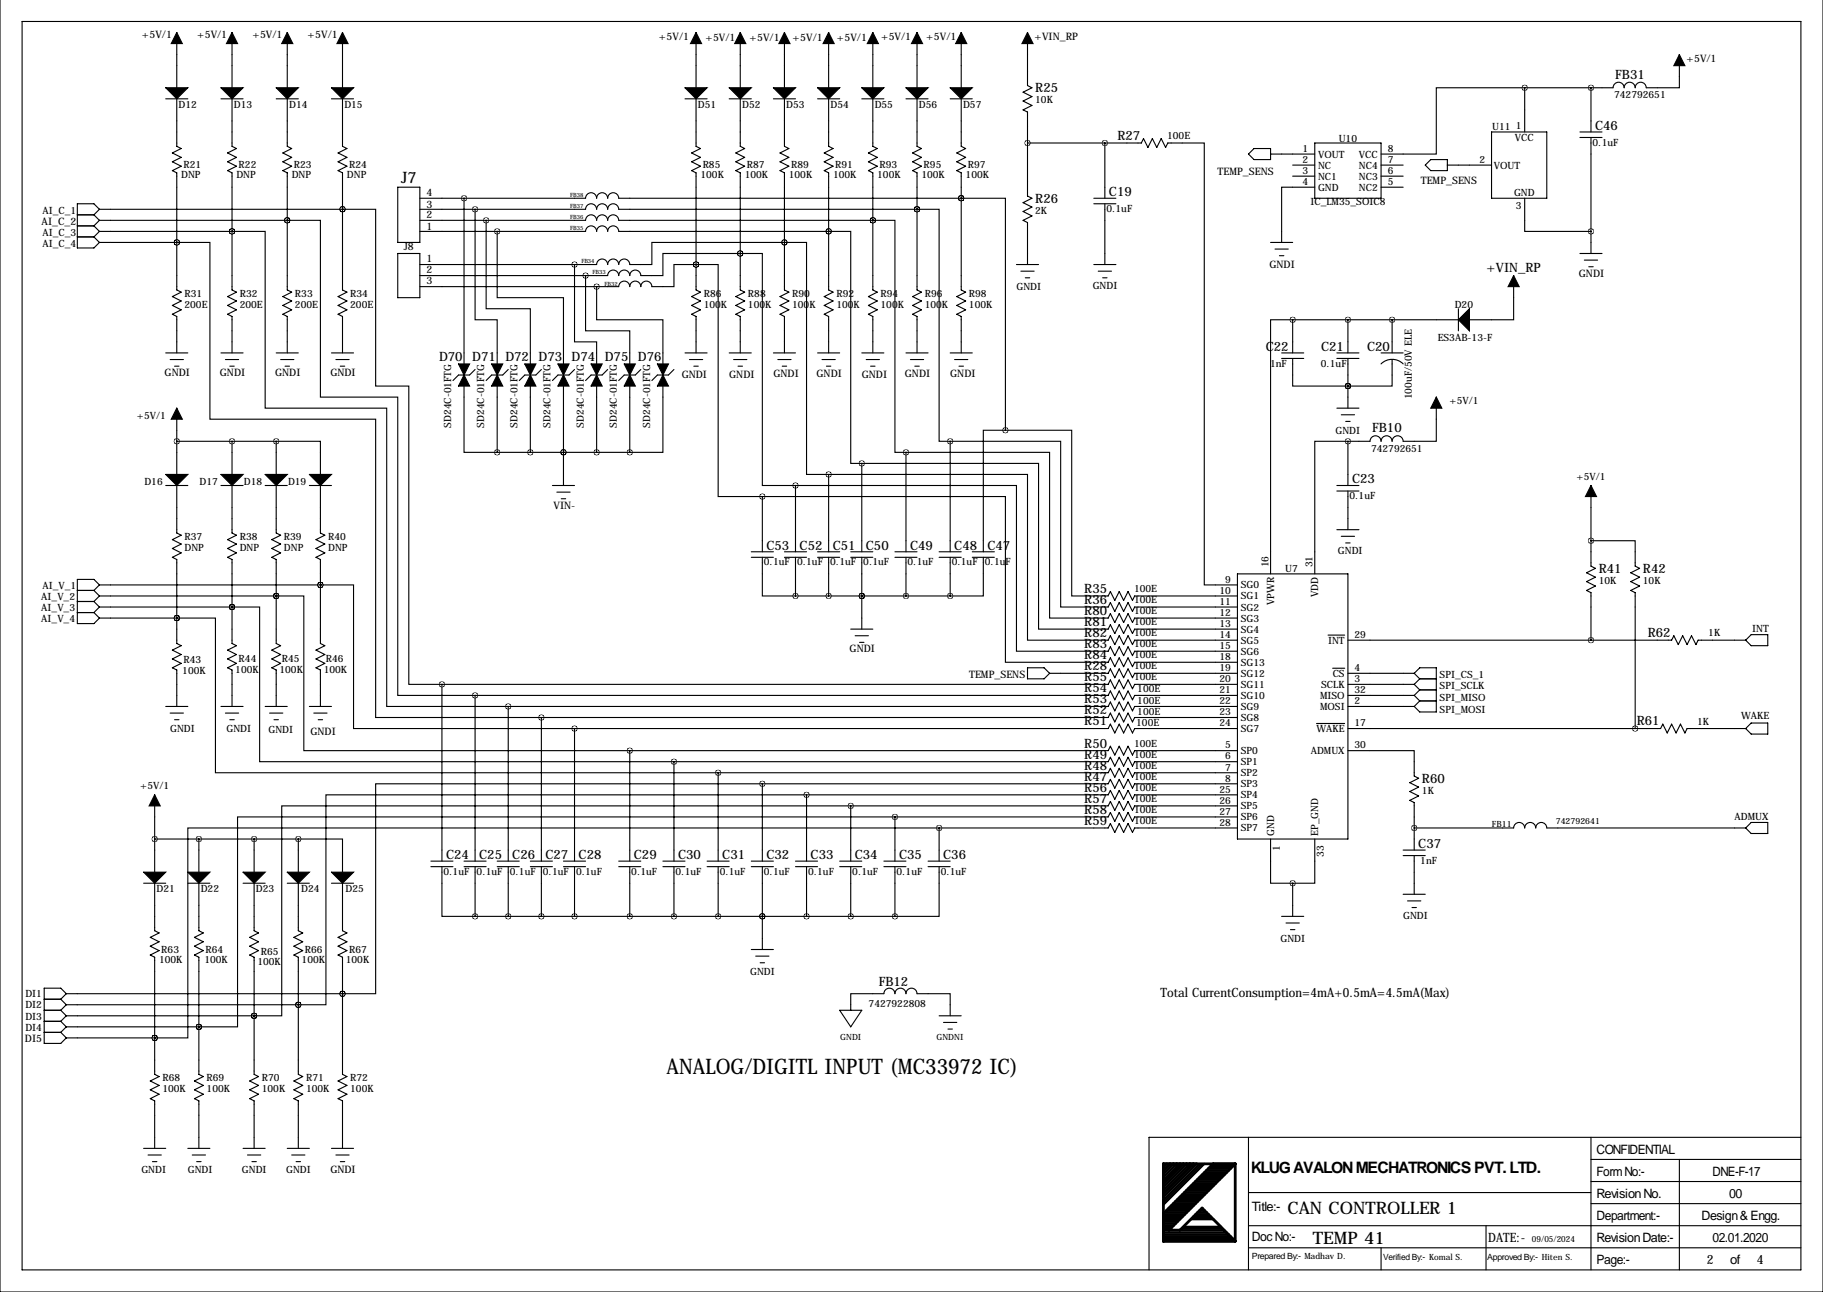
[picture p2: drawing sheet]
<svg xmlns="http://www.w3.org/2000/svg" width="419mm" height="297mm" viewBox="0 0 419 297" stroke-linecap="round" stroke-linejoin="round" font-family="sans-serif">
<path d="M275.8 267.6l-8.3 8.4M276.4 267.6l-8.9 8.9M276.9 267.6l-9.4 9.4M267.5 283.3h14.4M271.3 282.8h10.1v.3M271.8 282.3h9.1M273.8 280.3h5.1l1.8 1.8h-8.7" fill="none" stroke="#000" stroke-width=".51"/>
<g fill="none" stroke="#000" stroke-width=".63">
<path d="M267.5 279.3h4.8M267.5 279.8h4.3M267.7 278.8h5.1M268.2 278.2h5.1M268.2 267.6l-.7 .7M268.7 277.7h5.1M269.2 267.8l-.2-.2-1.5 1.5M269.2 277.2h5.1M269.7 276.7h5.1M270 267.8l-.3-.2-2.2 2.3M270.3 276.2h5M270.8 267.8l-.3-.2-3 3"/>
<path d="M270.8 275.7h5M271.3 275.2h5.1M271.5 268.1l-.2-.5-3.8 3.8M271.8 274.7h5.1M272 267.8v-.2l-4.5 4.5M272.3 274.2h5.1M272.8 273.7h5.1M273 268.1l-.2-.5-5.3 5.3M273.3 273.2h5.1M273.8 272.7h5.1M274.1 268.1l-.5-.5-6.1 6.1M274.3 267.8v-.2l-6.8 6.8"/>
<path d="M274.3 272.1h5.1M274.3 279.8h4.1M274.8 271.6h4.9M274.8 279.3h3.1M275.1 267.6l-7.6 7.6M275.3 278.8h2.1M275.3 271.1h5.1M275.8 278.2h1.1M275.8 270.6h5.1M276.4 270.1h5M276.9 269.6h5M277.4 269.1h5"/>
<path d="M277.9 268.6h5.1M278.4 268.1h5.1M278.9 267.6l-11.4 11.4M284 267.6h-16.5v17.8h16.5M284 267.6v17.8M284 267.6l-15.3 15.2M267.5 280.3h3.8M267.5 280.8h3.3M267.5 281.3h2.8M267.5 281.8h2.2M267.5 282.3h1.7M267.5 282.8h3.8l5.1-5.1 7.6 7.7"/>
<path d="M267.5 284.8h16M267.5 284.3h15.5M267.5 283.8h14.9"/>
</g>
<g fill="none" stroke="#000" stroke-width=".25">
<path d="M0 -.1v297.1h419.1v-297.1M5.1 4.9h408.9v287.1h-408.9zM40.6 7.5v12.7M53.3 7.5v12.7M66 7.5v12.7M78.7 7.5v12.7M160 7.5v12.7M170.2 7.5v12.7M180.3 7.5v12.7M190.5 7.5v12.7M200.7 7.5v12.7M210.8 7.5v12.7"/>
<path d="M221 7.5v12.7M236.2 7.5v12.2l1 .5-2 1 2 1-2 1 2 1-2 1.1 1 .5v19.3l1 .5-2 1 2 1-2 1 2 1-2 1.1 1 .5v9.6M386.1 12.6v7.6h-7.6a1.27 1.27 0 0 0-1.3-1.3 1.27 1.27 0 0 0-1.3 1.3 1.27 1.27 0 0 0-1.3-1.3 1.27 1.27 0 0 0-1.2 1.3 1.27 1.27 0 0 0-1.3-1.3 1.27 1.27 0 0 0-1.3 1.3h-20.3M38.1 22.7h5.1M40.6 22.7v10.9l1.1 .5-2.1 1.1 2.1 1-2.1 1 2.1 1-2.1 1 1 .5v27l1.1 .5-2.1 1 2.1 1-2.1 1 2.1 1-2.1 1 1 .6v8.3M50.8 22.7h5.1M53.3 22.7v10.9l1.1 .5-2.1 1.1 2.1 1-2.1 1 2.1 1-2.1 1 1 .5v27l1.1 .5-2.1 1 2.1 1-2.1 1 2.1 1-2.1 1 1 .6v8.3M63.5 22.7h5.1M66 22.7v10.9l1.1 .5-2.1 1.1 2.1 1-2.1 1 2.1 1-2.1 1 1 .5v27l1.1 .5-2.1 1 2.1 1-2.1 1 2.1 1-2.1 1 1 .6v8.3M76.2 22.7h5.1M78.7 22.7v10.9l1.1 .5-2.1 1.1 2.1 1-2.1 1 2.1 1-2.1 1 1 .5v27l1.1 .5-2.1 1 2.1 1-2.1 1 2.1 1-2.1 1 1 .6v8.3M157.5 22.7h5.1"/>
<path d="M160 22.7v10.9l1 .5-2 1.1 2 1-2 1 2 1-2 1 1 .5v27l1 .5-2 1 2 1-2 1 2 1-2 1 1 .6v8.3M167.6 22.7h5.1M170.2 22.7v10.9l1 .5-2 1.1 2 1-2 1 2 1-2 1 1 .5v27l1 .5-2 1 2 1-2 1 2 1-2 1 1 .6v8.3M177.8 22.7h5.1M180.3 22.7v10.9l1.1 .5-2.1 1.1 2.1 1-2.1 1 2.1 1-2.1 1 1 .5v27l1.1 .5-2.1 1 2.1 1-2.1 1 2.1 1-2.1 1 1 .6v8.3M188 22.7h5M190.5 22.7v10.9l1 .5-2 1.1 2 1-2 1 2 1-2 1 1 .5v27l1 .5-2 1 2 1-2 1 2 1-2 1 1 .6v8.3M198.1 22.7h5.1M200.7 22.7v10.9l1 .5-2.1 1.1 2.1 1-2.1 1 2.1 1-2.1 1 1.1 .5v27l1 .5-2.1 1 2.1 1-2.1 1 2.1 1-2.1 1 1.1 .6v8.3M208.3 22.7h5.1M210.8 22.7v10.9l1 .5-2 1.1 2 1-2 1 2 1-2 1 1 .5v27l1 .5-2 1 2 1-2 1 2 1-2 1 1 .6v8.3M218.4 22.7h5.1"/>
<path d="M221 22.7v10.9l1 .5-2 1.1 2 1-2 1 2 1-2 1 1 .5v27l1 .5-2 1 2 1-2 1 2 1-2 1 1 .6v8.3M236.2 32.9h26.2l.5-1 1 2 1-2 1 2 1.1-2 1 2 .5-1h8.4v101.6h7.6M254 32.9v12.7M287 35.4l1.3-1.3h3.8v2.6h-3.8zM292.1 35.4h10.2M297.2 38h5.1M302.3 32.9h15.2v12.7h-15.2zM317.5 38h5.1M327.7 38l1.2-1.3h3.8v2.5h-3.8zM332.7 38h10.2M342.9 30.3h12.7v15.3h-12.7zM350.5 20.2h-20.3v15.2h-12.7"/>
<path d="M350.5 20.2v10.1M363.2 30.3h5.1M363.2 31.6h5.1M365.8 20.2v10.1M365.8 31.6v26.7M17.8 49.4h3.8M17.8 51.9h3.8M17.8 54.5h3.8M21.6 49.4l1.3 1.3M21.6 51.9l1.3 1.3M21.6 54.5l1.3 1.2M22.9 48.1l-1.3-1.3h-3.8v10.2h3.8l1.3-1.3"/>
<path d="M22.9 55.7h17.7M22.9 50.7h43.1M22.9 53.2h30.4M22.9 48.1h55.8M22.9 48.1l-1.3 1.3M22.9 50.7l-1.3 1.2M22.9 53.2l-1.3 1.3M40.6 55.7h7.7v40.7h38.1v68.6h38.1M40.6 55.7h.1M53.3 53.2h7.7v40.6h27.9v68.6h27.9M53.3 53.2h.1M66 50.7h7.7v40.6h17.7v68.6h17.8"/>
<path d="M66 50.7h.1M78.7 48.1h7.7v40.7h7.6v68.5h7.6M78.7 48.1h.1M91.4 43h5.1v12.7h-5.1zM91.4 58.3h5.1v10.1h-5.1zM96.5 53.2h38.1a1.27 1.27 0 0 1 1.3-1.3 1.27 1.27 0 0 1 1.3 1.3 1.27 1.27 0 0 1 1.2-1.3 1.27 1.27 0 0 1 1.3 1.3 1.27 1.27 0 0 1 1.3-1.3 1.27 1.27 0 0 1 1.2 1.3h48.3M96.5 50.7h38.1a1.27 1.27 0 0 1 1.3-1.3 1.27 1.27 0 0 1 1.3 1.3 1.27 1.27 0 0 1 1.2-1.3 1.27 1.27 0 0 1 1.3 1.3 1.27 1.27 0 0 1 1.3-1.3 1.27 1.27 0 0 1 1.2 1.3h58.5M96.5 48.1h38.1a1.27 1.27 0 0 1 1.3-1.3 1.27 1.27 0 0 1 1.3 1.3 1.27 1.27 0 0 1 1.2-1.3 1.27 1.27 0 0 1 1.3 1.3 1.27 1.27 0 0 1 1.3-1.3 1.27 1.27 0 0 1 1.2 1.3h68.6M96.5 45.6h38.1a1.27 1.27 0 0 1 1.3-1.3 1.27 1.27 0 0 1 1.3 1.3 1.27 1.27 0 0 1 1.2-1.3 1.27 1.27 0 0 1 1.3 1.3 1.27 1.27 0 0 1 1.3-1.3 1.27 1.27 0 0 1 1.2 1.3h78.8M106.7 45.6v38.1M109.2 48.1v25.4h5.1v10.2M111.8 50.7v20.3h10.1v12.7"/>
<path d="M114.3 53.2v15.2h15.2v15.3M170.2 58.3h-17.8v5.1h-5.1a1.27 1.27 0 0 0-1.2-1.3 1.27 1.27 0 0 0-1.3 1.3 1.27 1.27 0 0 0-1.3-1.3 1.27 1.27 0 0 0-1.3 1.3 1.27 1.27 0 0 0-1.2-1.3 1.27 1.27 0 0 0-1.3 1.3h-43.2M170.2 58.3h5.1v53.3h7.6M170.2 58.3h.1M180.3 55.7h-30.4v5.1h-5.1a1.27 1.27 0 0 0-1.3-1.3 1.27 1.27 0 0 0-1.3 1.3 1.27 1.27 0 0 0-1.2-1.3 1.27 1.27 0 0 0-1.3 1.3 1.27 1.27 0 0 0-1.3-1.3 1.27 1.27 0 0 0-1.2 1.3h-40.7M180.3 55.7h5.1v53.4h5.1M180.3 55.7h.1M190.5 53.2h5.1v53.3h2.5M190.5 53.2h.1M200.7 50.7h5v53.3h2.6M200.7 50.7h.1M210.8 48.1h5.1v53.4h2.5"/>
<path d="M210.8 48.1h.1M221 45.6h10.1v53.3M221 45.6h.1M251.5 45.6h5M251.5 46.8h5M254 46.8v14M292.1 55.7h5.1M293.1 57.3h3.1M294.1 58.8h1M297.2 40.5h5.1M302.3 43h-7.7v12.7M317.5 40.5h5.1"/>
<path d="M317.5 43h5.1M350.5 45.6v7.6h15.3M363.2 58.3h5.1M364.2 59.8h3.1M132.1 60.8v17.8h5.1v5.1M134.6 63.4v12.7h10.2v7.6M137.2 65.9v7.6h15.2v10.2M160 60.8h-5.1v5.1h-5a1.27 1.27 0 0 0-1.3-1.3 1.27 1.27 0 0 0-1.3 1.3 1.27 1.27 0 0 0-1.2-1.3 1.27 1.27 0 0 0-1.3 1.3 1.27 1.27 0 0 0-1.3-1.3 1.27 1.27 0 0 0-1.3 1.3h-45.7M160 60.8h5.1v53.4h10.2M160 60.8h.1M233.7 60.8h5.1M234.7 62.3h3"/>
<path d="M235.7 63.9h1M251.5 60.8h5M252.5 62.3h3M253.5 63.9h1M297.2 73.5h-5.1v58.4M297.2 73.5v7.6M297.2 73.5h38.1M309.9 73.5v7.6M320 73.5v7.6M335.3 71v5.1M348 63.4v10.1h-10.2M365.3 61.3h1"/>
<path d="M38.1 81.1h5.1M39.1 82.7h3.1M40.1 84.2h1M40.6 93.8v15.3M50.8 81.1h5.1M51.8 82.7h3.1M52.8 84.2h1M63.5 81.1h5.1M64.5 82.7h3.1M65.5 84.2h1M76.2 81.1h5.1M77.2 82.7h3.1"/>
<path d="M78.2 84.2h1M106.7 88.8v15.2h7.6M109.2 84.9l-1.3 1.3h-2.5l-1.3 1.3M114.3 88.8v15.2M116.8 84.9l-1.2 1.3h-2.6l-1.2 1.3M121.9 88.8v15.2M124.5 84.9l-1.3 1.3h-2.6l-1.2 1.3M129.5 88.8v22.8M132.1 84.9l-1.3 1.3h-2.5l-1.3 1.3M137.2 88.8v15.2M139.7 84.9l-1.3 1.3h-2.5l-1.3 1.3M144.8 88.8v15.2"/>
<path d="M147.3 84.9l-1.3 1.3h-2.5l-1.3 1.3M152.4 88.8v15.2h-7.6M154.9 84.9l-1.2 1.3h-2.6l-1.2 1.3M157.5 81.1h5.1M158.5 82.7h3M159.5 84.2h1M167.6 81.1h5.1M168.7 82.7h3M169.7 84.2h1M177.8 81.1h5.1M178.8 82.7h3.1M179.8 84.2h1"/>
<path d="M188 81.1h5M189 82.7h3M190 84.2h1M198.1 81.1h5.1M199.1 82.7h3.1M200.2 84.2h1M208.3 81.1h5.1M209.3 82.7h3M210.3 84.2h1M218.4 81.1h5.1M219.5 82.7h3M220.5 84.2h1"/>
<path d="M231.1 98.9h15.3v38.1h8.4l.5-1 1 2 1-2 1 2 1-2 1 2 .6-1h23.6M231.1 98.9h-5v28M294.6 81.1h5.1M294.6 82.4h5.1M297.2 82.4v6.4h12.7M307.3 81.1h5.1M307.3 82.4h5.1M307.3 93.8h5.1M308.4 95.4h3M309.4 96.9h1M309.9 88.8h.1M309.9 82.4v11.4"/>
<path d="M317.5 83.7a3.6 3.6 0 0 1 5.1 0M317.5 81.1h5.1M320 82.7v6.1h-10.1M330.2 91.3v10.2h-7.6a1.27 1.27 0 0 0-1.3-1.3 1.27 1.27 0 0 0-1.3 1.3 1.27 1.27 0 0 0-1.2-1.3 1.27 1.27 0 0 0-1.3 1.3 1.27 1.27 0 0 0-1.3-1.3 1.27 1.27 0 0 0-1.2 1.3h-5.1M38.1 111.6h5.1M40.6 111.6v10.9l1.1 .5-2.1 1.1 2.1 1-2.1 1 2.1 1-2.1 1 1 .5v19.3l1.1 .5-2.1 1.1 2.1 1-2.1 1 2.1 1-2.1 1 1 .5v8.4M40.6 101.5h22.9M50.8 111.6h5.1M53.3 101.5v7.6M53.3 111.6v10.9l1.1 .5-2.1 1.1 2.1 1-2.1 1 2.1 1-2.1 1 1 .5v19.3l1.1 .5-2.1 1.1 2.1 1-2.1 1 2.1 1-2.1 1 1 .5v8.4M61 111.6h5M63.5 101.5h10.2v7.6"/>
<path d="M63.5 101.5v7.6M63.5 111.6v10.9l1 .5-2 1.1 2 1-2 1 2 1-2 1 1 .5v19.3l1 .5-2 1.1 2 1-2 1 2 1-2 1 1 .5v8.4M71.1 111.6h5.1M73.7 111.6v10.9l1 .5-2.1 1.1 2.1 1-2.1 1 2.1 1-2.1 1 1.1 .5v19.3l1 .5-2.1 1.1 2.1 1-2.1 1 2.1 1-2.1 1 1.1 .5v8.4M114.3 104h30.5M127 111.6h5.1M128 113.1h3.1M129 114.7h1M129.5 104h.1M175.3 114.2h55.8v38.1h23.7l.5-1.1 1 2.1 1-2.1 1 2.1 1-2.1 1 2.1 .6-1h23.6M175.3 114.2v12.7M182.9 111.6h50.8v38.1h21.1l.5-1 1 2 1-2 1 2 1-2 1 2 .6-1h23.6"/>
<path d="M182.9 111.6v15.3M190.5 109.1h45.7v38.1h18.6l.5-1 1 2 1-2 1 2 1-2 1 2 .6-1h23.6M190.5 109.1v17.8M198.1 106.5h40.7v38.1h16l.5-1 1 2.1 1-2.1 1 2.1 1-2.1 1 2.1 .6-1.1h23.6M198.1 106.5v20.4M208.3 104h33v38.1h13.5l.5-1 1 2 1-2 1 2 1-2 1 2 .6-1h23.6M208.3 104v22.9M218.4 101.5h25.4v38.1h11l.5-1.1 1 2.1 1-2.1 1 2.1 1-2.1 1 2.1 .6-1h23.6M218.4 101.5v25.4M307.3 111.6h5.1M307.3 112.9h5.1M309.9 101.5h-7.6v30.4"/>
<path d="M309.9 101.5v10.1M309.9 112.9v8.9M365.8 111.6v18.6l1 .5-2.1 1 2.1 1-2.1 1 2.1 1-2.1 1 1.1 .6v10.9M17.8 138.3h3.8M17.8 135.7h3.8M21.6 135.7l1.3 1.3M21.6 138.3l1.3 1.3M22.9 134.5h50.8M22.9 137h40.6M22.9 139.6h30.4M22.9 137l-1.3 1.3M22.9 134.5l-1.3-1.3h-3.8v10.2h3.8l1.3-1.3"/>
<path d="M22.9 139.6l-1.3 1.2M22.9 134.5l-1.3 1.2M53.3 139.6h6.4v35.5h95.2M53.3 139.6h.1M63.5 137h6.3v35.6h75M63.5 137h.1M73.7 134.5h7.6v33h50.8M73.7 134.5h.1M172.7 126.9h5.1M172.7 128.1h5.1M175.3 128.1v8.9h7.6M180.3 126.9h5.1"/>
<path d="M180.3 128.1h5.1M182.9 137h35.5M182.9 128.1v8.9M188 126.9h5M188 128.1h5M190.5 128.1v8.9M195.6 126.9h5.1M195.6 128.1h5.1M198.1 137h.1M198.1 128.1v16.5M205.7 126.9h5.1M205.7 128.1h5.1"/>
<path d="M208.3 128.1v8.9M215.9 126.9h5.1M215.9 128.1h5.1M218.4 128.1v8.9M223.5 126.9h5.1M223.5 128.1h5.1M226.1 128.1v8.9h-7.7M284.5 131.9h25.4v61h-25.4zM307.3 121.8h5.1M308.4 123.3h3M309.4 124.8h1M365.8 124.3h10.1v5.9l1 .5-2 1 2 1-2 1 2 1-2 1 1 .6v31.2"/>
<path d="M17.8 140.8h3.8M21.6 140.8l1.3 1.3M22.9 142.1h17.7M40.6 142.1h8.9v35.6h115.6M40.6 142.1h.1M101.6 157.3h153.2l.5-1 1 2.1 1-2.1 1 2.1 1-2.1 1 2.1 .6-1.1h23.6M101.6 157.3v40.7M109.2 159.9h145.6l.5-1 1 2 1-2 1 2 1-2 1 2 .6-1h23.6M109.2 159.9v38.1M195.6 144.6h5.1M196.6 146.2h3M197.6 147.7h1"/>
<path d="M236.2 153.5h3.8l1.3 1.3-1.3 1.3h-3.8zM241.3 154.8h13.5l.5-1 1 2 1-2 1 2 1-2 1 2 .6-1h23.6M305.3 146h3.8M306.4 153.6h2.7M309.9 147.2h74.4l.5-1 1 2 1-2 1.1 2 1-2 1 2 .5-1h10.9M309.9 154.8h15.2M309.9 157.3h15.2M309.9 159.9h15.2M325.1 157.3l1.3 1.3M325.1 154.8l1.3-1.3h3.8v10.2h-3.8l-1.3-1.3M325.1 159.9l1.3 1.2M325.1 154.8l1.3 1.3"/>
<path d="M326.4 158.6h3.8M326.4 156.1h3.8M326.4 156.1l-1.3 1.2M326.4 158.6l-1.3 1.3M402.6 145.9h3.8v2.5h-3.8l-1.3-1.2zM38.1 162.4h5.1M39.1 163.9h3.1M40.1 165.5h1M50.8 162.4h5.1M51.8 163.9h3.1M52.8 165.5h1M61 162.4h5"/>
<path d="M62 163.9h3M63 165.5h1M71.1 162.4h5.1M72.1 163.9h3.1M73.2 165.5h1M116.8 162.4h138l.5-1 1 2 1-2 1 2 1-2 1 2 .6-1h23.6M116.8 162.4v35.6M124.5 165h130.3l.5-1.1 1 2.1 1-2.1 1 2.1 1-2.1 1 2.1 .6-1h23.6M124.5 165v33M132.1 167.5h122.7l.5-1 1 2 1-2 1 2 1-2 1 2 .6-1h23.6M132.1 167.5v30.5M144.8 172.6v25.4"/>
<path d="M144.8 172.6h110l.5-1 1 2 1-2 1 2 1-2 1 2 .6-1h23.6M154.9 175.1v22.9M154.9 175.1h99.9l.5-1 1 2 1-2 1 2 1-2 1 2 .6-1h23.6M165.1 177.7v20.3M165.1 177.7h89.7l.5-1.1 1 2.1 1-2.1 1 2.1 1-2.1 1 2.1 .6-1h23.6M302.7 166.3h6.4M309.9 172.6h15.2v5.8l1 .5-2 1 2 1.1-2 1 2 1-2 1 1 .5v10.9M309.9 162.4h15.2M309.9 167.5h71.9l.5-1 1 2 1-2 1 2 1-2 1 2 .6-1h13.4M326.4 161.1h3.8M326.4 161.1l-1.3 1.3M402.6 166.2h3.8v2.6h-3.8l-1.3-1.3z"/>
<path d="M35.6 182.7v17.8M35.6 192.9h33M45.7 192.9v7.6M58.4 192.9v7.6M68.6 192.9h10.1v7.6M68.6 192.9v7.6M99.1 198h5M99.1 199.2h5M101.6 199.2v11.5h7.6M106.7 198h5.1M106.7 199.2h5.1M109.2 199.2v11.5"/>
<path d="M114.3 198h5.1M114.3 199.2h5.1M116.8 199.2v11.5M121.9 198h5.1M121.9 199.2h5.1M124.5 199.2v11.5M129.5 198h5.1M129.5 199.2h5.1M132.1 199.2v11.5M142.2 198h5.1M142.2 199.2h5.1M144.8 199.2v11.5"/>
<path d="M152.4 198h5.1M152.4 199.2h5.1M154.9 199.2v11.5M162.6 198h5M162.6 199.2h5M165.1 199.2v11.5M172.7 198h5.1M172.7 199.2h5.1M175.3 180.2h-88.9v48.3h-7.7M175.3 180.2v17.8M175.3 199.2v19.1M175.3 180.2h79.5l.5-1 1 2 1-2 1 2 1-2 1 2 .6-1h23.6"/>
<path d="M182.9 198h5.1M182.9 199.2h5.1M185.4 182.7h-110.5v48.3h-6.3M185.4 182.7v15.3M185.4 199.2v11.5M185.4 182.7h69.4l.5-1 1 2.1 1-2.1 1 2.1 1-2.1 1 2.1 .6-1.1h23.6M193 198h5.1M193 199.2h5.1M195.6 185.3h-130.8v48.2h-6.4M195.6 185.3v12.7M195.6 199.2v11.5M195.6 185.3h59.2l.5-1 1 2 1-2 1 2 1-2 1 2 .6-1h23.6"/>
<path d="M203.2 198h5.1M203.2 199.2h5.1M205.7 187.8h-151.1v48.3h-8.9M205.7 187.8v10.2M205.7 199.2v11.5M205.7 187.8h49.1l.5-1 1 2 1-2 1 2 1-2 1 2 .6-1h23.6M213.4 198h5M213.4 199.2h5M215.9 199.2v11.5h-10.2M215.9 190.4h-172.7v48.2h-7.6M215.9 190.4v7.6M215.9 190.4h38.9l.5-1.1 1 2.1 1-2.1 1 2.1 1-2.1 1 2.1 .6-1h23.6"/>
<path d="M292.1 192.9v10.2h5.1M302.3 192.9v10.2h-5.1M322.6 195.4h5.1M322.6 196.7h5.1M325.1 190.4h22.9a1.27 1.27 0 0 1 1.2-1.3 1.27 1.27 0 0 1 1.3 1.3 1.27 1.27 0 0 1 1.3-1.3 1.27 1.27 0 0 1 1.3 1.3 1.27 1.27 0 0 1 1.2-1.3 1.27 1.27 0 0 1 1.3 1.3h45.7M325.1 196.7v8.9M402.6 189.1h3.8v2.5h-3.8l-1.3-1.2zM33 203.1h5.1M35.6 203.1v10.9l1 .5-2.1 1 2.1 1-2.1 1 2.1 1.1-2.1 1 1.1 .5v26.9l1 .5-2.1 1 2.1 1-2.1 1.1 2.1 1-2.1 1 1.1 .5v10.9M43.2 203.1h5.1M45.7 203.1v10.9l1 .5-2 1 2 1-2 1 2 1.1-2 1 1 .5v26.9l1 .5-2 1 2 1-2 1.1 2 1-2 1 1 .5v10.9M55.9 203.1h5.1"/>
<path d="M58.4 203.1v10.9l1 .5-2 1 2 1-2 1 2 1.1-2 1 1 .5v26.9l1 .5-2 1 2 1-2 1.1 2 1-2 1 1 .5v10.9M66 203.1h5.1M68.6 203.1v10.9l1 .5-2 1 2 1-2 1 2 1.1-2 1 1 .5v26.9l1 .5-2 1 2 1-2 1.1 2 1-2 1 1 .5v10.9M76.2 203.1h5.1M78.7 203.1v10.9l1.1 .5-2.1 1 2.1 1-2.1 1 2.1 1.1-2.1 1 1 .5v26.9l1.1 .5-2.1 1 2.1 1-2.1 1.1 2.1 1-2.1 1 1 .5v10.9M109.2 210.7h96.5M172.7 218.3h5.1M173.7 219.8h3.1M175.3 210.7h.1M294.6 210.7h5.1M295.7 212.2h3M296.7 213.7h1"/>
<path d="M297.2 203.1v7.6M322.6 205.6h5.1M323.6 207.1h3M324.6 208.6h1M10.2 229.7h3.8M10.2 232.3h3.8M10.2 234.8h3.8M10.2 237.3h3.8M14 229.7l1.2 1.3M14 232.3l1.2 1.2M14 234.8l1.2 1.3M14 237.3l1.2 1.3"/>
<path d="M15.2 228.5h63.5M15.2 228.5l-1.2 1.2M15.2 228.5l-1.2-1.3h-3.8v12.7h3.8l1.2-1.3M15.2 231h53.4M15.2 231l-1.2 1.3M15.2 233.5h43.2M15.2 233.5l-1.2 1.3M15.2 236.1h30.5M15.2 236.1l-1.2 1.2M15.2 238.6h20.4M35.6 238.6h.1M45.7 236.1h.1"/>
<path d="M58.4 233.5h.1M68.6 231h.1M78.7 228.5h.1M174.8 221.3h1M193 232.3h5.1l-2.5 3.8zM195.6 232.3v-3.8h7.6a1.27 1.27 0 0 1 1.3-1.3 1.27 1.27 0 0 1 1.2 1.3 1.27 1.27 0 0 1 1.3-1.3 1.27 1.27 0 0 1 1.3 1.3 1.27 1.27 0 0 1 1.2-1.3 1.27 1.27 0 0 1 1.3 1.3h7.6v5M215.9 233.5h5.1M216.9 235.1h3.1M217.9 236.6h1M33 264h5.1M34 265.5h3.1M35.1 267.1h1"/>
<path d="M43.2 264h5.1M44.2 265.5h3M45.2 267.1h1M55.9 264h5.1M56.9 265.5h3M57.9 267.1h1M66 264h5.1M67.1 265.5h3M68.1 267.1h1M76.2 264h5.1M77.2 265.5h3.1M78.2 267.1h1"/>
<path d="M287 261.5v30.5M287 274.2h78.8M365.8 261.5v30.5M365.8 276.7h48.2M365.8 271.6h48.2M365.8 266.6h48.2M386.1 266.6v25.4M414 261.5h-149.8v30.5M287 281.8h127M287 286.9h127M317.5 286.9v5.1M341.6 281.8v10.2"/>
</g>
<g fill="#000" stroke="#000" stroke-width=".25">
<path d="M40.6 7.5l1.3 2.5h-2.5zM53.3 7.5l1.3 2.5h-2.5zM66 7.5l1.3 2.5h-2.5zM78.7 7.5l1.3 2.5h-2.5zM160 7.5l1.3 2.5h-2.6zM170.2 7.5l1.2 2.5h-2.5zM180.3 7.5l1.3 2.5h-2.5zM190.5 7.5l1.3 2.5h-2.6zM200.7 7.5l1.2 2.5h-2.5zM210.8 7.5l1.3 2.5h-2.6zM221 7.5l1.2 2.5h-2.5zM236.2 7.5l1.3 2.5h-2.6z"/>
<path d="M386.1 12.6l1.2 2.5h-2.5zM38.1 20.2h5.1l-2.6 2.5zM50.8 20.2h5.1l-2.6 2.5zM63.5 20.2h5.1l-2.6 2.5zM76.2 20.2h5.1l-2.6 2.5zM157.5 20.2h5.1l-2.6 2.5zM167.6 20.2h5.1l-2.5 2.5zM177.8 20.2h5.1l-2.6 2.5zM188 20.2h5l-2.5 2.5zM198.1 20.2h5.1l-2.5 2.5zM208.3 20.2h5.1l-2.6 2.5zM218.4 20.2h5.1l-2.5 2.5z"/>
<path d="M337.8 71v5.1l-2.5-2.6zM348 63.4l1.2 2.5h-2.5zM40.6 93.8l1.3 2.6h-2.5zM106.7 86.2l1.2 2.6h-2.5zM105.4 83.7h2.5l-1.2 2.5zM114.3 86.2l1.3 2.6h-2.6zM113 83.7h2.6l-1.3 2.5zM121.9 86.2l1.3 2.6h-2.6zM120.6 83.7h2.6l-1.3 2.5zM129.5 86.2l1.3 2.6h-2.5zM128.3 83.7h2.5l-1.3 2.5zM137.2 86.2l1.2 2.6h-2.5z"/>
<path d="M135.9 83.7h2.5l-1.2 2.5zM144.8 86.2l1.2 2.6h-2.5zM143.5 83.7h2.5l-1.2 2.5zM152.4 86.2l1.3 2.6h-2.6zM151.1 83.7h2.6l-1.3 2.5zM330.2 91.3l1.3 2.5h-2.6zM38.1 109.1h5.1l-2.6 2.5zM50.8 109.1h5.1l-2.6 2.5zM61 109.1h5l-2.5 2.5zM71.1 109.1h5.1l-2.5 2.5zM365.8 111.6l1.2 2.6h-2.5zM35.6 182.7l1.2 2.6h-2.5z"/>
<path d="M33 200.5h5.1l-2.5 2.6zM43.2 200.5h5.1l-2.6 2.6zM55.9 200.5h5.1l-2.6 2.6zM66 200.5h5.1l-2.5 2.6zM76.2 200.5h5.1l-2.6 2.6z"/>
</g>
<path d="M309.8 73.5a.05 .05 0 0 0 .1 0 .05 .05 0 0 0-.1 0zM297.1 73.5a.05 .05 0 0 0 .1 0 .05 .05 0 0 0-.1 0zM309.8 88.8a.05 .05 0 0 0 .1 0 .05 .05 0 0 0-.1 0zM320 73.5a.05 .05 0 0 0 .1 0 .05 .05 0 0 0-.1 0zM365.7 147.2a.05 .05 0 0 0 .1 0 .05 .05 0 0 0-.1 0zM365.7 124.3a.05 .05 0 0 0 .1 0 .05 .05 0 0 0-.1 0zM375.9 167.5a.05 .05 0 0 0 .1 0 .05 .05 0 0 0-.1 0zM175.2 210.7a.05 .05 0 0 0 .1 0 .05 .05 0 0 0-.1 0zM185.4 210.7a.05 .05 0 0 0 .1 0 .05 .05 0 0 0-.1 0zM195.5 210.7a.05 .05 0 0 0 .1 0 .05 .05 0 0 0-.1 0zM205.7 210.7a.05 .05 0 0 0 .1 0 .05 .05 0 0 0-.1 0zM154.9 210.7a.05 .05 0 0 0 .1 0 .05 .05 0 0 0-.1 0zM144.7 172.6a.05 .05 0 0 0 .1 0 .05 .05 0 0 0-.1 0zM154.9 175.1a.05 .05 0 0 0 .1 0 .05 .05 0 0 0-.1 0zM175.2 180.2a.05 .05 0 0 0 .1 0 .05 .05 0 0 0-.1 0zM185.4 182.7a.05 .05 0 0 0 .1 0 .05 .05 0 0 0-.1 0zM195.5 185.3a.05 .05 0 0 0 .1 0 .05 .05 0 0 0-.1 0zM58.4 233.5a.05 .05 0 0 0 .1 0 .05 .05 0 0 0-.1 0zM205.7 187.8a.05 .05 0 0 0 .1 0 .05 .05 0 0 0-.1 0zM40.6 142.1a.05 .05 0 0 0 .1 0 .05 .05 0 0 0-.1 0zM309.8 101.5a.05 .05 0 0 0 .1 0 .05 .05 0 0 0-.1 0zM236.2 32.9a.05 .05 0 0 0 .1 0 .05 .05 0 0 0-.1 0zM325.1 190.4a.05 .05 0 0 0 .1 0 .05 .05 0 0 0-.1 0zM40.6 101.5a.05 .05 0 0 0 .1 0 .05 .05 0 0 0-.1 0zM53.3 101.5a.05 .05 0 0 0 .1 0 .05 .05 0 0 0-.1 0zM35.5 192.9a.05 .05 0 0 0 .1 0 .05 .05 0 0 0-.1 0zM45.7 192.9a.05 .05 0 0 0 .1 0 .05 .05 0 0 0-.1 0zM58.4 192.9a.05 .05 0 0 0 .1 0 .05 .05 0 0 0-.1 0zM175.2 210.7a.05 .05 0 0 0 .1 0 .05 .05 0 0 0-.1 0zM35.5 238.6a.05 .05 0 0 0 .1 0 .05 .05 0 0 0-.1 0zM45.7 236.1a.05 .05 0 0 0 .1 0 .05 .05 0 0 0-.1 0zM53.3 139.6a.05 .05 0 0 0 .1 0 .05 .05 0 0 0-.1 0zM297.1 203.1a.05 .05 0 0 0 .1 0 .05 .05 0 0 0-.1 0zM309.8 88.8a.05 .05 0 0 0 .1 0 .05 .05 0 0 0-.1 0zM68.5 192.9a.05 .05 0 0 0 .1 0 .05 .05 0 0 0-.1 0zM78.7 228.5a.05 .05 0 0 0 .1 0 .05 .05 0 0 0-.1 0zM78.7 228.5a.05 .05 0 0 0 .1 0 .05 .05 0 0 0-.1 0zM68.5 231a.05 .05 0 0 0 .1 0 .05 .05 0 0 0-.1 0zM68.5 231a.05 .05 0 0 0 .1 0 .05 .05 0 0 0-.1 0zM58.4 233.5a.05 .05 0 0 0 .1 0 .05 .05 0 0 0-.1 0zM45.7 236.1a.05 .05 0 0 0 .1 0 .05 .05 0 0 0-.1 0zM35.5 238.6a.05 .05 0 0 0 .1 0 .05 .05 0 0 0-.1 0zM144.7 210.7a.05 .05 0 0 0 .1 0 .05 .05 0 0 0-.1 0zM109.2 210.7a.05 .05 0 0 0 .1 0 .05 .05 0 0 0-.1 0zM116.8 210.7a.05 .05 0 0 0 .1 0 .05 .05 0 0 0-.1 0zM124.4 210.7a.05 .05 0 0 0 .1 0 .05 .05 0 0 0-.1 0zM132 210.7a.05 .05 0 0 0 .1 0 .05 .05 0 0 0-.1 0zM109.2 159.9a.05 .05 0 0 0 .1 0 .05 .05 0 0 0-.1 0zM116.8 162.4a.05 .05 0 0 0 .1 0 .05 .05 0 0 0-.1 0zM124.4 165a.05 .05 0 0 0 .1 0 .05 .05 0 0 0-.1 0zM132 167.5a.05 .05 0 0 0 .1 0 .05 .05 0 0 0-.1 0zM40.6 142.1a.05 .05 0 0 0 .1 0 .05 .05 0 0 0-.1 0zM53.3 139.6a.05 .05 0 0 0 .1 0 .05 .05 0 0 0-.1 0zM73.6 134.5a.05 .05 0 0 0 .1 0 .05 .05 0 0 0-.1 0zM73.6 134.5a.05 .05 0 0 0 .1 0 .05 .05 0 0 0-.1 0zM40.6 55.7a.05 .05 0 0 0 .1 0 .05 .05 0 0 0-.1 0zM53.3 53.2a.05 .05 0 0 0 .1 0 .05 .05 0 0 0-.1 0zM66 50.7a.05 .05 0 0 0 .1 0 .05 .05 0 0 0-.1 0zM78.7 48.1a.05 .05 0 0 0 .1 0 .05 .05 0 0 0-.1 0zM78.7 48.1a.05 .05 0 0 0 .1 0 .05 .05 0 0 0-.1 0zM66 50.7a.05 .05 0 0 0 .1 0 .05 .05 0 0 0-.1 0zM53.3 53.2a.05 .05 0 0 0 .1 0 .05 .05 0 0 0-.1 0zM40.6 55.7a.05 .05 0 0 0 .1 0 .05 .05 0 0 0-.1 0zM365.7 20.2a.05 .05 0 0 0 .1 0 .05 .05 0 0 0-.1 0zM350.5 20.2a.05 .05 0 0 0 .1 0 .05 .05 0 0 0-.1 0zM365.7 53.2a.05 .05 0 0 0 .1 0 .05 .05 0 0 0-.1 0zM231.1 98.9a.05 .05 0 0 0 .1 0 .05 .05 0 0 0-.1 0zM218.4 101.5a.05 .05 0 0 0 .1 0 .05 .05 0 0 0-.1 0zM208.2 104a.05 .05 0 0 0 .1 0 .05 .05 0 0 0-.1 0zM198.1 106.5a.05 .05 0 0 0 .1 0 .05 .05 0 0 0-.1 0zM182.8 111.6a.05 .05 0 0 0 .1 0 .05 .05 0 0 0-.1 0zM175.2 114.2a.05 .05 0 0 0 .1 0 .05 .05 0 0 0-.1 0zM182.8 137a.05 .05 0 0 0 .1 0 .05 .05 0 0 0-.1 0zM208.2 137a.05 .05 0 0 0 .1 0 .05 .05 0 0 0-.1 0zM218.4 137a.05 .05 0 0 0 .1 0 .05 .05 0 0 0-.1 0zM220.9 45.6a.05 .05 0 0 0 .1 0 .05 .05 0 0 0-.1 0zM210.8 48.1a.05 .05 0 0 0 .1 0 .05 .05 0 0 0-.1 0zM200.6 50.7a.05 .05 0 0 0 .1 0 .05 .05 0 0 0-.1 0zM180.3 55.7a.05 .05 0 0 0 .1 0 .05 .05 0 0 0-.1 0zM170.1 58.3a.05 .05 0 0 0 .1 0 .05 .05 0 0 0-.1 0zM160 60.8a.05 .05 0 0 0 .1 0 .05 .05 0 0 0-.1 0zM220.9 45.6a.05 .05 0 0 0 .1 0 .05 .05 0 0 0-.1 0zM210.8 48.1a.05 .05 0 0 0 .1 0 .05 .05 0 0 0-.1 0zM200.6 50.7a.05 .05 0 0 0 .1 0 .05 .05 0 0 0-.1 0zM180.3 55.7a.05 .05 0 0 0 .1 0 .05 .05 0 0 0-.1 0zM170.1 58.3a.05 .05 0 0 0 .1 0 .05 .05 0 0 0-.1 0zM160 60.8a.05 .05 0 0 0 .1 0 .05 .05 0 0 0-.1 0zM129.5 104a.05 .05 0 0 0 .1 0 .05 .05 0 0 0-.1 0zM121.9 104a.05 .05 0 0 0 .1 0 .05 .05 0 0 0-.1 0zM129.5 104a.05 .05 0 0 0 .1 0 .05 .05 0 0 0-.1 0zM137.1 104a.05 .05 0 0 0 .1 0 .05 .05 0 0 0-.1 0zM144.7 104a.05 .05 0 0 0 .1 0 .05 .05 0 0 0-.1 0zM137.1 65.9a.05 .05 0 0 0 .1 0 .05 .05 0 0 0-.1 0zM134.6 63.4a.05 .05 0 0 0 .1 0 .05 .05 0 0 0-.1 0zM132 60.8a.05 .05 0 0 0 .1 0 .05 .05 0 0 0-.1 0zM111.7 50.7a.05 .05 0 0 0 .1 0 .05 .05 0 0 0-.1 0zM109.2 48.1a.05 .05 0 0 0 .1 0 .05 .05 0 0 0-.1 0zM106.6 45.6a.05 .05 0 0 0 .1 0 .05 .05 0 0 0-.1 0zM198.1 137a.05 .05 0 0 0 .1 0 .05 .05 0 0 0-.1 0zM198.1 137a.05 .05 0 0 0 .1 0 .05 .05 0 0 0-.1 0z" fill="#000" stroke="#000" stroke-width="1.3"/>
<text font-size="4.9" x="153.2" y="247">ANALOG/DIGITL INPUT (MC33972 IC)</text>
<g font-size="4">
<text x="296" y="279.2">CAN CONTROLLER 1</text>
<text x="301.8" y="286.1">TEMP 41</text>
</g>
<g font-size="3.6">
<text x="92.2" y="42">J7</text>
<text x="287.5" y="269.6">KLUG AVALON MECHATRONICS PVT. LTD.</text>
</g>
<g font-size="3">
<text x="238" y="21.2">R25</text>
<text x="371.3" y="18.1">FB31</text>
<text x="366.7" y="29.8">C46</text>
<text x="256.9" y="32.2">R27</text>
<text x="238" y="46.6">R26</text>
<text x="254.9" y="45.1">C19</text>
<text x="341.7" y="62.6">+VIN_RP</text>
<text x="100.9" y="83">D70</text>
<text x="108.6" y="83">D71</text>
<text x="116.2" y="83">D72</text>
<text x="123.8" y="83">D73</text>
<text x="131.4" y="83">D74</text>
<text x="139" y="83">D75</text>
<text x="146.7" y="83">D76</text>
<text x="291" y="80.6">C22</text>
<text x="303.7" y="80.6">C21</text>
<text x="314.3" y="80.6">C20</text>
<text x="315.5" y="99.4">FB10</text>
<text x="310.8" y="111.1">C23</text>
<text x="176.2" y="126.4">C53</text>
<text x="183.8" y="126.4">C52</text>
<text x="191.4" y="126.4">C51</text>
<text x="199.1" y="126.4">C50</text>
<text x="209.2" y="126.4">C49</text>
<text x="219.4" y="126.4">C48</text>
<text x="227" y="126.4">C47</text>
<text x="367.5" y="131.7">R41</text>
<text x="377.7" y="131.7">R42</text>
<text x="249.3" y="136.3">R35</text>
<text x="249.3" y="138.8">R36</text>
<text x="249.3" y="141.4">R80</text>
<text x="249.3" y="143.9">R81</text>
<text x="249.3" y="146.5">R82</text>
<text x="249.3" y="149">R83</text>
<text x="378.8" y="146.5">R62</text>
<text x="249.3" y="154.1">R28</text>
<text x="249.3" y="151.5">R84</text>
<text x="249.3" y="161.7">R53</text>
<text x="249.3" y="159.2">R54</text>
<text x="249.3" y="156.6">R55</text>
<text x="249.3" y="166.8">R51</text>
<text x="249.3" y="164.2">R52</text>
<text x="376.3" y="166.8">R61</text>
<text x="249.3" y="171.9">R50</text>
<text x="249.3" y="174.4">R49</text>
<text x="249.3" y="176.9">R48</text>
<text x="249.3" y="179.5">R47</text>
<text x="326.9" y="179.9">R60</text>
<text x="249.3" y="182">R56</text>
<text x="249.3" y="184.6">R57</text>
<text x="249.3" y="187.1">R58</text>
<text x="249.3" y="189.6">R59</text>
<text x="102.5" y="197.5">C24</text>
<text x="110.2" y="197.5">C25</text>
<text x="117.8" y="197.5">C26</text>
<text x="125.4" y="197.5">C27</text>
<text x="133" y="197.5">C28</text>
<text x="145.7" y="197.5">C29</text>
<text x="155.9" y="197.5">C30</text>
<text x="166" y="197.5">C31</text>
<text x="176.2" y="197.5">C32</text>
<text x="186.4" y="197.5">C33</text>
<text x="196.5" y="197.5">C34</text>
<text x="206.7" y="197.5">C35</text>
<text x="216.8" y="197.5">C36</text>
<text x="326.1" y="194.9">C37</text>
<text x="202" y="226.7">FB12</text>
<text x="266.8" y="229.1">Total CurrentConsumption=4mA+0.5mA=4.5mA(Max)</text>
<text x="367" y="265.3">CONFIDENTIAL</text>
<text x="367" y="275.4">Revision No.</text>
<text x="367" y="270.4">Form No:-</text>
<text x="393.7" y="270.4">DNE-F-17</text>
<text x="397.5" y="275.4">00</text>
<text x="287.8" y="278.5">Title:-</text>
<text x="367" y="280.5">Department:-</text>
<text x="391.2" y="280.5">Design &amp; Engg.</text>
<text x="287.8" y="285.4">Doc No:-</text>
<text x="342.1" y="285.6">DATE:-</text>
<text x="367" y="285.6">Revision Date:-</text>
<text x="393.7" y="285.6">02.01.2020</text>
<text x="367" y="290.7">Page:-</text>
<text x="392.4" y="290.7">2</text>
<text x="397.8" y="290.7">of</text>
<text x="403.9" y="290.7">4</text>
</g>
<g font-size="2.4">
<text x="32.6" y="8.7">+5V/1</text>
<text x="45.3" y="8.7">+5V/1</text>
<text x="58" y="8.7">+5V/1</text>
<text x="70.7" y="8.7">+5V/1</text>
<text x="151.5" y="9.3">+5V/1</text>
<text x="162.2" y="9.5">+5V/1</text>
<text x="172.3" y="9.5">+5V/1</text>
<text x="182.2" y="9.5">+5V/1</text>
<text x="192.4" y="9.5">+5V/1</text>
<text x="202.5" y="9.3">+5V/1</text>
<text x="213" y="9.3">+5V/1</text>
<text x="237.8" y="9.3">+VIN_RP</text>
<text x="387.7" y="14.3">+5V/1</text>
<text x="279.9" y="40.2">TEMP_SENS</text>
<text x="98" y="47.9">3</text>
<text x="98" y="45.1">4</text>
<text x="326.6" y="42.3">TEMP_SENS</text>
<text x="9.6" y="51.7">AI_C_2</text>
<text x="98" y="50.2">2</text>
<text x="98" y="52.9">1</text>
<text x="92.8" y="57.5">J8</text>
<text x="98" y="60.3">1</text>
<text x="98" y="62.9">2</text>
<text x="98" y="65.4">3</text>
<text x="291.8" y="61.6">GNDI</text>
<text x="363" y="63.6">GNDI</text>
<text x="37.8" y="86.5">GNDI</text>
<text x="50.5" y="86.5">GNDI</text>
<text x="63.2" y="86.5">GNDI</text>
<text x="75.9" y="86.5">GNDI</text>
<text x="156.7" y="87">GNDI</text>
<text x="167.6" y="87">GNDI</text>
<text x="177.8" y="86.7">GNDI</text>
<text x="187.7" y="86.7">GNDI</text>
<text x="198.1" y="87">GNDI</text>
<text x="208" y="86.7">GNDI</text>
<text x="218.4" y="86.7">GNDI</text>
<text x="127.3" y="117">VIN-</text>
<text x="195.3" y="150">GNDI</text>
<text x="222.8" y="155.8">TEMP_SENS</text>
<text x="71.4" y="169">GNDI</text>
<text x="5.7" y="239.6">DI5</text>
<text x="75.9" y="269.6">GNDI</text>
</g>
<g font-size="2.3">
<text x="238" y="23.7">10K</text>
<text x="371.1" y="22.6">742792651</text>
<text x="41.1" y="24.8">D12</text>
<text x="53.8" y="24.8">D13</text>
<text x="66.5" y="24.8">D14</text>
<text x="79.2" y="24.8">D15</text>
<text x="160.5" y="24.8">D51</text>
<text x="170.6" y="24.8">D52</text>
<text x="180.8" y="24.8">D53</text>
<text x="190.9" y="24.8">D54</text>
<text x="201.1" y="24.8">D55</text>
<text x="211.3" y="24.8">D56</text>
<text x="221.4" y="24.8">D57</text>
<text x="343.1" y="29.8">U11</text>
<text x="348.5" y="29.7">1</text>
<text x="268.3" y="32">100E</text>
<text x="299.5" y="34.9">1</text>
<text x="307.8" y="32.6">U10</text>
<text x="319" y="34.9">8</text>
<text x="348.2" y="32.4">VCC</text>
<text x="366.1" y="33.5">0.1uF</text>
<text x="41.7" y="41">DNP</text>
<text x="42.2" y="38.7">R21</text>
<text x="54.4" y="41">DNP</text>
<text x="54.9" y="38.7">R22</text>
<text x="67.1" y="41">DNP</text>
<text x="67.6" y="38.7">R23</text>
<text x="79.8" y="41">DNP</text>
<text x="80.3" y="38.7">R24</text>
<text x="161" y="41">100K</text>
<text x="161.5" y="38.7">R85</text>
<text x="171.2" y="41">100K</text>
<text x="171.7" y="38.7">R87</text>
<text x="181.4" y="41">100K</text>
<text x="181.9" y="38.7">R89</text>
<text x="191.5" y="41">100K</text>
<text x="192" y="38.7">R91</text>
<text x="201.7" y="41">100K</text>
<text x="202.2" y="38.7">R93</text>
<text x="211.8" y="41">100K</text>
<text x="212.3" y="38.7">R95</text>
<text x="222" y="41">100K</text>
<text x="222.5" y="38.7">R97</text>
<text x="299.5" y="37.5">2</text>
<text x="299.5" y="40">3</text>
<text x="303" y="36.2">VOUT</text>
<text x="303" y="38.8">NC</text>
<text x="303" y="41.3">NC1</text>
<text x="312.4" y="41.3">NC3</text>
<text x="312.4" y="38.8">NC4</text>
<text x="312.4" y="36.2">VCC</text>
<text x="319" y="40">6</text>
<text x="319" y="37.5">7</text>
<text x="340.1" y="37.5">2</text>
<text x="343.4" y="38.8">VOUT</text>
<text x="299.5" y="42.5">4</text>
<text x="301.3" y="47.2">IC_LM35_SOIC8</text>
<text x="303" y="43.8">GND</text>
<text x="312.4" y="43.8">NC2</text>
<text x="319" y="42.5">5</text>
<text x="348.1" y="45.1">GND</text>
<text x="9.8" y="49.1">AI_C_1</text>
<text x="238" y="49.1">2K</text>
<text x="254.4" y="48.7">0.1uF</text>
<text x="348.5" y="48.1">3</text>
<text x="9.8" y="54.2">AI_C_3</text>
<text x="9.8" y="56.8">AI_C_4</text>
<text x="42.4" y="68.2">R31</text>
<text x="42.4" y="70.7">200E</text>
<text x="55.1" y="68.2">R32</text>
<text x="55.1" y="70.7">200E</text>
<text x="67.8" y="68.2">R33</text>
<text x="67.8" y="70.7">200E</text>
<text x="80.5" y="68.2">R34</text>
<text x="80.5" y="70.7">200E</text>
<text x="161.8" y="68.2">R86</text>
<text x="161.8" y="70.7">100K</text>
<text x="172" y="68.2">R88</text>
<text x="172" y="70.7">100K</text>
<text x="182.1" y="68.2">R90</text>
<text x="182.1" y="70.7">100K</text>
<text x="192.3" y="68.2">R92</text>
<text x="192.3" y="70.7">100K</text>
<text x="202.4" y="68.2">R94</text>
<text x="202.4" y="70.7">100K</text>
<text x="212.6" y="68.2">R96</text>
<text x="212.6" y="70.7">100K</text>
<text x="222.8" y="68.2">R98</text>
<text x="222.8" y="70.7">100K</text>
<text x="233.7" y="66.7">GNDI</text>
<text x="251.2" y="66.4">GNDI</text>
<text x="334.4" y="70.7">D20</text>
<text x="330.6" y="78.4">ES3AB-13-F</text>
<text x="292" y="84.3">1nF</text>
<text x="303.6" y="84.3">0.1uF</text>
<text x="324.6" y="91.8" transform="rotate(-90 324.6 91.8)">100uF/50V ELE</text>
<text x="333.2" y="92.8">+5V/1</text>
<text x="31.4" y="96.4">+5V/1</text>
<text x="103.7" y="98.3" transform="rotate(-90 103.7 98.3)">SD24C-01FTG</text>
<text x="111.3" y="98.3" transform="rotate(-90 111.3 98.3)">SD24C-01FTG</text>
<text x="119" y="98.3" transform="rotate(-90 119 98.3)">SD24C-01FTG</text>
<text x="126.6" y="98.3" transform="rotate(-90 126.6 98.3)">SD24C-01FTG</text>
<text x="134.2" y="98.3" transform="rotate(-90 134.2 98.3)">SD24C-01FTG</text>
<text x="141.8" y="98.3" transform="rotate(-90 141.8 98.3)">SD24C-01FTG</text>
<text x="149.4" y="98.3" transform="rotate(-90 149.4 98.3)">SD24C-01FTG</text>
<text x="307" y="99.7">GNDI</text>
<text x="315.2" y="103.8">742792651</text>
<text x="33.2" y="111.5">D16</text>
<text x="45.9" y="111.5">D17</text>
<text x="56.1" y="111.5">D18</text>
<text x="66.2" y="111.5">D19</text>
<text x="362.4" y="110.3">+5V/1</text>
<text x="310.2" y="114.8">0.1uF</text>
<text x="42.4" y="124.1">R37</text>
<text x="55.1" y="124.1">R38</text>
<text x="65.3" y="124.1">R39</text>
<text x="75.4" y="124.1">R40</text>
<text x="42.4" y="126.6">DNP</text>
<text x="55.1" y="126.6">DNP</text>
<text x="65.3" y="126.6">DNP</text>
<text x="75.4" y="126.6">DNP</text>
<text x="175.6" y="130">0.1uF</text>
<text x="183.2" y="130">0.1uF</text>
<text x="190.9" y="130">0.1uF</text>
<text x="198.5" y="130">0.1uF</text>
<text x="208.6" y="130">0.1uF</text>
<text x="218.8" y="130">0.1uF</text>
<text x="226.4" y="130">0.1uF</text>
<text x="291.6" y="130.4" transform="rotate(-90 291.6 130.4)">16</text>
<text x="295.5" y="131.4">U7</text>
<text x="301.8" y="130.4" transform="rotate(-90 301.8 130.4)">31</text>
<text x="307.6" y="127.4">GNDI</text>
<text x="9.8" y="135.5">AI_V_1</text>
<text x="260.7" y="136.1">100E</text>
<text x="280.4" y="136.5">10</text>
<text x="281.7" y="134">9</text>
<text x="285.2" y="135.3">SG0</text>
<text x="285.2" y="137.8">SG1</text>
<text x="303.1" y="137.3" transform="rotate(-90 303.1 137.3)">VDD</text>
<text x="367.5" y="134.2">10K</text>
<text x="377.7" y="134.2">10K</text>
<text x="9.5" y="138">AI_V_2</text>
<text x="9.5" y="140.6">AI_V_3</text>
<text x="9.5" y="143.1">AI_V_4</text>
<text x="260.7" y="138.6">100E</text>
<text x="260.7" y="141.2">100E</text>
<text x="260.7" y="143.7">100E</text>
<text x="280.4" y="139.1">11</text>
<text x="280.4" y="141.6">12</text>
<text x="285.2" y="140.4">SG2</text>
<text x="285.2" y="142.9">SG3</text>
<text x="292.9" y="139.2" transform="rotate(-90 292.9 139.2)">VPWR</text>
<text x="260.7" y="146.3">100E</text>
<text x="260.7" y="148.8">100E</text>
<text x="280.4" y="144.1">13</text>
<text x="280.4" y="146.7">14</text>
<text x="280.4" y="149.2">15</text>
<text x="285.2" y="145.4">SG4</text>
<text x="285.2" y="148">SG5</text>
<text x="305.3" y="148">INT</text>
<text x="311.4" y="146.7">29</text>
<text x="392.7" y="146.3">1K</text>
<text x="402.8" y="145.4">INT</text>
<text x="41.9" y="155.1">100K</text>
<text x="42.2" y="152.5">R43</text>
<text x="54.1" y="154.8">100K</text>
<text x="54.9" y="152.3">R44</text>
<text x="64.3" y="154.8">100K</text>
<text x="64.8" y="152.3">R45</text>
<text x="74.4" y="154.8">100K</text>
<text x="74.9" y="152.3">R46</text>
<text x="260.7" y="153.9">100E</text>
<text x="260.7" y="151.3">100E</text>
<text x="280.4" y="151.8">18</text>
<text x="280.4" y="154.3">19</text>
<text x="285.2" y="150.5">SG6</text>
<text x="285.2" y="153.1">SG13</text>
<text x="285.2" y="155.6">SG12</text>
<text x="306.4" y="155.6">CS</text>
<text x="311.4" y="154.3">4</text>
<text x="331" y="155.8">SPI_CS_1</text>
<text x="260.7" y="156.4">100E</text>
<text x="261.5" y="161.7">100E</text>
<text x="261.5" y="159.2">100E</text>
<text x="280.4" y="156.8">20</text>
<text x="280.4" y="159.4">21</text>
<text x="280.4" y="161.9">22</text>
<text x="285.2" y="158.1">SG11</text>
<text x="285.2" y="160.7">SG10</text>
<text x="303.5" y="160.7">MISO</text>
<text x="303.7" y="158.1">SCLK</text>
<text x="311.4" y="156.8">3</text>
<text x="311.4" y="159.4">32</text>
<text x="311.4" y="161.9">2</text>
<text x="331" y="158.4">SPI_SCLK</text>
<text x="331" y="161.1">SPI_MISO</text>
<text x="261.2" y="166.8">100E</text>
<text x="261.5" y="164.3">100E</text>
<text x="280.4" y="164.5">23</text>
<text x="280.4" y="167">24</text>
<text x="285.2" y="163.2">SG9</text>
<text x="285.2" y="165.8">SG8</text>
<text x="303.5" y="163.2">MOSI</text>
<text x="311.4" y="167">17</text>
<text x="331" y="163.9">SPI_MOSI</text>
<text x="390.2" y="166.6">1K</text>
<text x="400.3" y="165.2">WAKE</text>
<text x="39.1" y="168.3">GNDI</text>
<text x="52.1" y="168.3">GNDI</text>
<text x="61.7" y="168.5">GNDI</text>
<text x="260.7" y="171.7">100E</text>
<text x="281.7" y="172.1">5</text>
<text x="285.2" y="168.3">SG7</text>
<text x="285.2" y="173.4">SP0</text>
<text x="301.3" y="173.4">ADMUX</text>
<text x="302.7" y="168.3">WAKE</text>
<text x="311.4" y="172.1">30</text>
<text x="260.7" y="174.2">100E</text>
<text x="260.7" y="176.7">100E</text>
<text x="260.7" y="179.3">100E</text>
<text x="281.7" y="174.6">6</text>
<text x="281.7" y="177.2">7</text>
<text x="281.7" y="179.7">8</text>
<text x="285.2" y="175.9">SP1</text>
<text x="285.2" y="178.5">SP2</text>
<text x="32.2" y="181.5">+5V/1</text>
<text x="260.7" y="181.8">100E</text>
<text x="260.7" y="184.4">100E</text>
<text x="280.4" y="182.2">25</text>
<text x="280.4" y="184.8">26</text>
<text x="285.2" y="181">SP3</text>
<text x="285.2" y="183.5">SP4</text>
<text x="326.9" y="182.5">1K</text>
<text x="260.7" y="186.9">100E</text>
<text x="260.7" y="189.4">100E</text>
<text x="280.4" y="187.3">27</text>
<text x="280.4" y="189.9">28</text>
<text x="285.2" y="186.1">SP5</text>
<text x="285.2" y="188.6">SP6</text>
<text x="285.2" y="191.2">SP7</text>
<text x="398.8" y="188.6">ADMUX</text>
<text x="292.9" y="192.1" transform="rotate(-90 292.9 192.1)">GND</text>
<text x="294.2" y="195.7" transform="rotate(-90 294.2 195.7)">1</text>
<text x="303.1" y="192.1" transform="rotate(-90 303.1 192.1)">EP_GND</text>
<text x="304.4" y="197" transform="rotate(-90 304.4 197)">33</text>
<text x="102" y="201.1">0.1uF</text>
<text x="109.6" y="201.1">0.1uF</text>
<text x="117.2" y="201.1">0.1uF</text>
<text x="124.8" y="201.1">0.1uF</text>
<text x="132.4" y="201.1">0.1uF</text>
<text x="145.1" y="201.1">0.1uF</text>
<text x="155.3" y="201.1">0.1uF</text>
<text x="165.5" y="201.1">0.1uF</text>
<text x="175.6" y="201.1">0.1uF</text>
<text x="185.8" y="201.1">0.1uF</text>
<text x="195.9" y="201.1">0.1uF</text>
<text x="206.1" y="201.1">0.1uF</text>
<text x="216.3" y="201.1">0.1uF</text>
<text x="326.5" y="198.6">1nF</text>
<text x="36" y="205.2">D21</text>
<text x="46.2" y="205.2">D22</text>
<text x="58.9" y="205.2">D23</text>
<text x="69.3" y="205.2">D24</text>
<text x="79.4" y="205.2">D25</text>
<text x="322.6" y="211.2">GNDI</text>
<text x="36.6" y="221.3">100K</text>
<text x="37.1" y="219.1">R63</text>
<text x="47" y="221.3">100K</text>
<text x="47.2" y="219.1">R64</text>
<text x="59.2" y="221.9">100K</text>
<text x="59.9" y="219.6">R65</text>
<text x="69.3" y="221.3">100K</text>
<text x="70.1" y="219.1">R66</text>
<text x="79.5" y="221.3">100K</text>
<text x="80.3" y="219.1">R67</text>
<text x="294.4" y="216.5">GNDI</text>
<text x="172.5" y="224.1">GNDI</text>
<text x="5.8" y="229.2">DI1</text>
<text x="5.8" y="231.8">DI2</text>
<text x="199.7" y="231.6">7427922808</text>
<text x="5.8" y="234.6">DI3</text>
<text x="5.8" y="237.1">DI4</text>
<text x="37.3" y="248.5">R68</text>
<text x="37.3" y="251.1">100K</text>
<text x="47.5" y="248.5">R69</text>
<text x="47.5" y="251.1">100K</text>
<text x="60.2" y="248.5">R70</text>
<text x="60.2" y="251.1">100K</text>
<text x="70.4" y="248.5">R71</text>
<text x="70.4" y="251.1">100K</text>
<text x="80.5" y="248.5">R72</text>
<text x="80.5" y="251.1">100K</text>
<text x="32.5" y="269.6">GNDI</text>
<text x="43.2" y="269.6">GNDI</text>
<text x="55.6" y="269.6">GNDI</text>
<text x="65.8" y="269.6">GNDI</text>
</g>
<g font-size="2">
<text x="343" y="190.1">FB11</text>
<text x="357.7" y="189.5">742792641</text>
<text x="193.2" y="239.1">GNDI</text>
<text x="215.3" y="239.1">GNDNI</text>
<text x="352.2" y="285.5">09/05/2024</text>
<text x="287.8" y="289.4">Prepared By:- Madhav D.</text>
<text x="318" y="289.7">Verified By:- Komal S.</text>
<text x="341.9" y="289.7">Approved By:- Hiten S.</text>
</g>
<g font-size="1.3">
<text x="131.1" y="47.9">FB37</text>
<text x="131.1" y="45.3">FB38</text>
<text x="131.1" y="52.9">FB35</text>
<text x="131.1" y="50.4">FB36</text>
<text x="133.7" y="60.6">FB34</text>
<text x="136.2" y="63.1">FB33</text>
<text x="139" y="65.6">FB32</text>
</g>
</svg>
